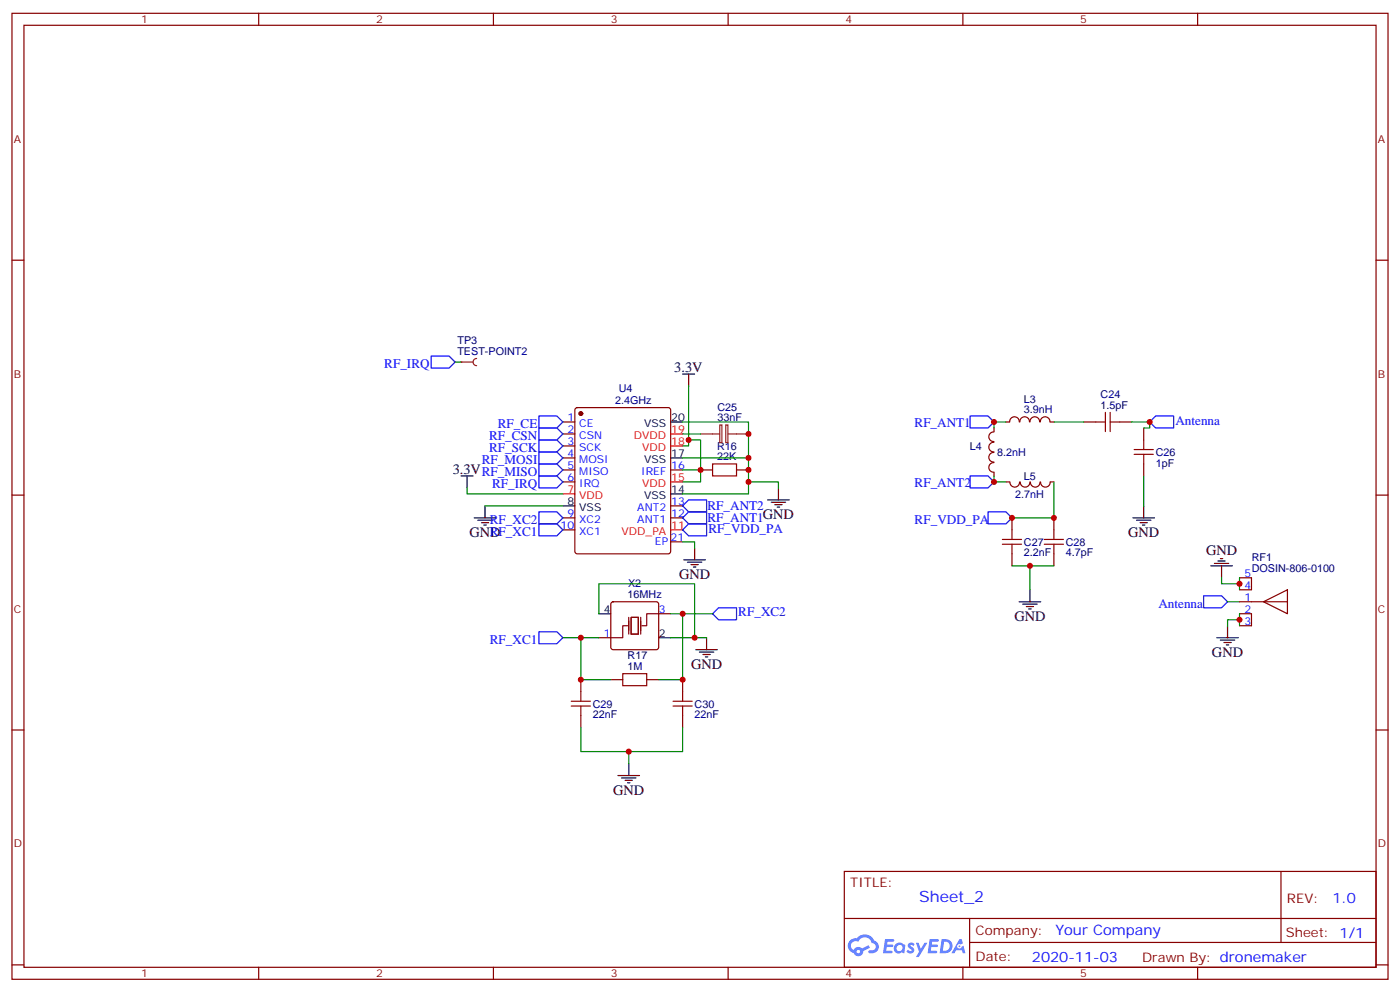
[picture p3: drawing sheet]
<svg xmlns="http://www.w3.org/2000/svg" width="412mm" height="292mm" viewBox="0 0 412 292" stroke-linecap="round" stroke-linejoin="round" font-family="sans-serif">
<g fill="none" stroke="#870000" stroke-width=".35">
<path d="M3.5 3.9h405.4v284.4h-405.4zM7.1 7.4h398.2v277.3h-398.2zM76.2 3.9v3.5M145.3 3.9v3.5M214.5 3.9v3.5M283.6 3.9v3.5M352.8 3.9v3.5M3.5 76.6h3.6M405.3 76.6h3.6M3.5 145.7h3.6M405.3 145.7h3.6M3.5 214.9h3.6"/>
<path d="M405.3 214.9h3.6M248.7 256.5h156.6v28.2h-156.6zM377.3 256.5v20.9M248.7 270.4h156.5M285.6 277.4h119.6M285.6 270.4v14.1M3.5 284h3.6M76.2 284.7v3.6M145.3 284.7v3.6M214.5 284.7v3.6M283.6 284.7v3.6M352.8 284.7v3.6"/>
<path d="M405.3 284h3.6"/>
</g>
<g fill="#5487ff">
<path d="M267.7 277.7a1.22 1.22 0 0 1 1.7 .2l-.4 .6a.47 .47 0 0 0-.3-.4 .47 .47 0 0 0-.5 .2l.1 .2a1.14 1.14 0 0 1 .8 1.8 1.14 1.14 0 0 1-1.9 0l-.2-.2 .5-.6 .7 .5a.29 .29 0 0 0 .3-.3 .29 .29 0 0 0-.2-.3 1.04 1.04 0 0 1-.6-1.7z"/>
<path d="M260.7 276.4h2.4l.3 .2-.2 .5-1.8 .1-.1 .8h1.5l.3 .4-.3 .4h-1.6l-.2 1.1h1.7l.2 .3-.2 .3-2.6 .1z"/>
<path d="M273.8 276.4h2.4l.3 .2-.1 .5-1.8 .1-.2 .8h1.6l.3 .4-.4 .4h-1.6l-.1 1.1h1.7l.2 .3-.2 .3-2.6 .1z"/>
<path d="M282.6 276.4h.7l.3 1.3-.6 .3a.69 .69 0 0 0-1 .3 .69 .69 0 0 0 .4 .9 .69 .69 0 0 0 .9-.6l.5-.2 .6 2.2h-.8l-.2-.9h-1.8l-.5 .9h-.8z"/>
<path d="M269.8 277.5h.8l.6 1.8 1.1-1.8h.9l-2.6 4.2h-.8l.9-1.5z"/>
<path d="M277.4 276.4l-.6 4.2h1.3a2.11 2.11 0 0 0 2.5-2.1 2.11 2.11 0 0 0-2.5-2.1zM278.1 277.2a1.39 1.39 0 0 1 1.7 1.4 1.39 1.39 0 0 1-1.8 1.3h-.3z"/>
<path d="M263.7 278.1a1.54 1.54 0 0 0-.1 2.1 1.54 1.54 0 0 0 2.2 .1l.6 .3 .3-2.3-.2-.3h-.4a1.49 1.49 0 0 0-2.4 .1zM264 279.1a.94 .94 0 0 1 1.8 0 .94 .94 0 0 1-1.8 0z"/>
<path d="M250.4 276.8a2.18 2.18 0 0 0 1.1 3.7 1.44 1.44 0 0 0 1.6 .9 1.44 1.44 0 0 0 1.2-1.4l2-1-.5-.8-1.9 1a1.47 1.47 0 0 0-2.4 .4 1.39 1.39 0 0 1-.7-1.9 1.39 1.39 0 0 1 2-.5 2.12 2.12 0 0 1 2.2-1.3 2.12 2.12 0 0 1 1.9 1.7 1.14 1.14 0 0 1 1.1 1.4 1.14 1.14 0 0 1-1.7 .7 .43 .43 0 0 0-.5 .4 .43 .43 0 0 0 .4 .5 1.98 1.98 0 0 0 2.5-1.2 1.98 1.98 0 0 0-1.2-2.6 3.1 3.1 0 0 0-5.3-.6l-.9 .1zM252.3 280.1a.55 .55 0 0 1 1.1 0 .55 .55 0 0 1-1.1 0z"/>
<circle cx="282.6" cy="278.5" r=".26"/>
</g>
<circle cx="171.1" cy="121.7" r=".53" fill="#870000" stroke="#870000" stroke-width=".35"/>
<g fill="none" stroke="#870000" stroke-width=".35">
<path d="M165.8 124.2h3.5M165.8 127.7h3.5M165.8 131.3h3.5M165.8 134.8h3.5M165.8 138.3h3.5M169.6 120.2l.4-.2h26.8l.7 .4 .1 41.9-.5 .7h-27.1l-.6-.4-.1-41.9zM197.6 138.3h3.5M206.4 138.3h3.5M217 138.3h3.5M292.8 133.2a1.41 1.41 0 0 0-1.5 1.4 1.41 1.41 0 0 0 1.5 1.4M292.8 130.2a1.41 1.41 0 0 0-1.5 1.4 1.41 1.41 0 0 0 1.5 1.4M292.8 136.2a1.41 1.41 0 0 0-1.5 1.4 1.41 1.41 0 0 0 1.5 1.4"/>
<path d="M292.8 127.2a1.41 1.41 0 0 0-1.5 1.4 1.41 1.41 0 0 0 1.5 1.4M292.8 126v1M292.8 139v1.1M296.3 124.2h1.1M297.4 124.2a1.41 1.41 0 0 1 1.4-1.5 1.41 1.41 0 0 1 1.4 1.5M300.4 124.2a1.41 1.41 0 0 1 1.4-1.5 1.41 1.41 0 0 1 1.4 1.5M303.4 124.2a1.41 1.41 0 0 1 1.4-1.5 1.41 1.41 0 0 1 1.4 1.5M306.5 124.2a1.41 1.41 0 0 1 1.4-1.5 1.41 1.41 0 0 1 1.4 1.5M309.4 124.2h1M319.3 124.2h3.5M329.8 124.2h3.6M336.9 126v3.5"/>
<path d="M336.9 136.6v3.5M165.8 141.9h3.5M165.8 152.4h3.5M165.8 156h3.5M197.6 152.4h3.5M197.6 148.9h3.5M197.6 159.5h3.5M296.3 141.9h1.1M297.5 141.9a1.41 1.41 0 0 0 1.4 1.5 1.41 1.41 0 0 0 1.4-1.5M298.1 152.4v3.6M300.6 141.9a1.41 1.41 0 0 0 1.4 1.5 1.41 1.41 0 0 0 1.4-1.5M303.5 141.9a1.41 1.41 0 0 0 1.4 1.5 1.41 1.41 0 0 0 1.5-1.5"/>
<path d="M306.5 141.9a1.41 1.41 0 0 0 1.4 1.5 1.41 1.41 0 0 0 1.4-1.5M309.4 141.9h1M310.4 152.4v3.6M180.2 177.3l.4-.2h12.7l.5 .2 .2 .5v12.7l-.2 .5-.5 .2h-12.7l-.5-.2-.2-.5v-12.7zM298.1 163v3.5M310.4 163v3.5M176.4 187.7h3.5M194 180.7h3.6M171.1 200.1v3.5M171.1 210.6v3.6M179.9 200.1h3.5M190.5 200.1h3.5"/>
<path d="M201.1 200.1v3.5M201.1 210.6v3.6"/>
</g>
<path d="M197.6 131.3h3.5M197.6 127.7h3.5M165.8 145.4h3.5M197.6 156h3.5M197.6 141.9h3.5" fill="none" stroke="#f00" stroke-width=".35"/>
<g fill="none" stroke="#000" stroke-width=".35">
<path d="M201.1 110.1h3.5M202.8 110.1v3.5M197.6 134.8h3.5M197.6 124.2h3.5M135.8 140.1h3.5M137.6 140.1v3.5M139.7 152.4h6.3M140.8 153.1h4.2M141.8 153.8h2.1M142.5 154.6h.7M142.9 148.9v3.5M165.8 148.9h3.5"/>
<path d="M197.6 145.4h3.5M226.1 147.1h6.4M227.2 147.8h4.2M228.2 148.6h2.2M229 149.3h.7M229.3 143.6v3.5M333.7 152.4h6.4M334.8 153.1h4.2M335.8 153.8h2.2M336.5 154.6h.8M336.9 148.9v3.5M201.4 164.8h6.4"/>
<path d="M202.5 165.5h4.2M203.6 166.2h2.1M204.3 166.9h.7M204.6 161.3v3.5M300.2 177.1h6.4M301.3 177.8h4.2M302.3 178.5h2.1M303 179.2h.7M303.4 173.6v3.5M176.4 180.7h3.5M194 187.7h3.6M205 191.2h6.3"/>
<path d="M206 191.9h4.3M207.1 192.7h2.1M207.8 193.4h.7M208.1 187.7v3.5M182 228.3h6.4M183.1 229h4.2M184.1 229.7h2.2M184.9 230.4h.7M185.2 224.8v3.5"/>
</g>
<g fill="none" stroke="#a10000" stroke-width=".35">
<path d="M209.9 136.6h7.1v3.5h-7.1zM322.8 124.2h2.8M325.6 121.4v5.6M327 124.2h2.8M327 121.4v5.6M334.1 133.7h5.6M334.1 132.3h5.6M336.9 129.5v2.8M336.9 133.7v2.9M295.3 158.8h5.6M298.1 156v2.8M307.6 158.8h5.7"/>
<path d="M310.4 156v2.8M295.3 160.2h5.6M298.1 160.2v2.8M307.6 160.2h5.7M310.4 160.2v2.8M183.4 198.3h7.1v3.5h-7.1zM168.3 207.8h5.6M168.3 206.4h5.6M171.1 203.6v2.8M171.1 207.8v2.8M198.3 207.8h5.6M198.3 206.4h5.6"/>
<path d="M201.1 203.6v2.8M201.1 207.8v2.8"/>
</g>
<path d="M135.8 106.6h3.5M140.4 105.5a1.06 1.06 0 0 0-1.1 1.1 1.06 1.06 0 0 0 1.1 1M206.4 127.7h5.6M212 125.1h.7v5.2h-.7zM213.8 125.1h.6v5.2h-.6zM214.5 127.7h6" fill="none" stroke="#8c2424" stroke-width=".35"/>
<g fill="none" stroke="#008700" stroke-width=".35">
<path d="M202.8 113.6v17.7h-1.7M201.1 134.8h19.4v10.6h-19.4M201.1 124.2h19.4v10.6M201.1 138.3h5.3M201.1 127.7h5.3M202.8 129.5h3.6v12.4h-5.3M296.3 124.2h-3.5v1.8M310.4 124.2h8.9M333.4 124.2h5.3v1.8h-1.8M137.6 143.6v1.8h28.2M142.9 148.9h22.9M201.1 159.5h3.5v1.8"/>
<path d="M220.5 141.9h8.8v1.7M292.8 140.1v1.8h3.5M310.4 141.9v10.5h-12.3M336.9 140.1v8.8M298.1 166.5h12.3M303.4 166.5v7.1M165.8 187.7h10.6M171.1 187.7v12.4h8.8M176.4 180.7v-8.9h28.2v15.9h-7M197.6 180.7h12.3M201.1 180.7v19.4h-7.1M204.6 187.7h3.5"/>
<path d="M171.1 214.2v7h30v-7M185.2 221.2v3.6"/>
</g>
<g fill="none" stroke="#00f" stroke-width=".35">
<path d="M158.7 122.4h5.3l1.8 1.8-1.8 1.8h-5.3zM158.7 126h5.3l1.8 1.7-1.8 1.8h-5.3zM158.7 129.5h5.3l1.8 1.8-1.8 1.7h-5.3zM158.7 133h5.3l1.8 1.8-1.8 1.8h-5.3zM158.7 136.6h5.3l1.8 1.7-1.8 1.8h-5.3zM285.8 122.4h5.2l1.8 1.8-1.8 1.8h-5.2zM338.7 124.2l1.7-1.8h5.3v3.6h-5.3zM158.7 140.1h5.3l1.8 1.8-1.8 1.7h-5.3zM158.7 150.7h5.3l1.8 1.7-1.8 1.8h-5.3zM158.7 154.2h5.3l1.8 1.8-1.8 1.7h-5.3zM201.1 148.9l1.7-1.8h5.3v3.6h-5.3zM201.1 152.4l1.7-1.7h5.3v3.5h-5.3z"/>
<path d="M201.1 156l1.7-1.8h5.3v3.5h-5.3zM285.8 140.1h5.2l1.8 1.8-1.8 1.7h-5.2zM291 150.7h5.3l1.8 1.7-1.8 1.8h-5.3zM158.7 185.9h5.3l1.8 1.8-1.8 1.8h-5.3zM209.9 180.7l1.8-1.8h5.3v3.5h-5.3z"/>
</g>
<path d="M184.9 184.2h-1.5v3.5h-3.5M185.2 181.7v5M185.9 181.7h2.1v5h-2.1zM188.7 181.7v5M194 180.7h-3.5v3.5h-1.4" fill="none" stroke="#870012" stroke-width=".35"/>
<circle cx="135.8" cy="106.6" r=".18" fill="#8c2424"/>
<path d="M127 104.8h5.3l1.8 1.8-1.8 1.7h-5.3zM354.5 175.4h5.3l1.8 1.7-1.8 1.8h-5.3z" fill="none" stroke="#00f" stroke-width=".35"/>
<path d="M134.1 106.6h1.7M359.8 170.1v1.7h5.3M361.6 177.1h3.5M365.1 170.1v3.5M365.1 182.4h-3.5v1.8M365.1 180.7v3.5" fill="none" stroke="#008700" stroke-width=".35"/>
<path d="M365.1 177.1h14.1M365.1 170.1h3.6v3.5h-3.6M372.2 177.1l7-3.5v7.1zM365.1 180.7h3.6v3.5h-3.6" fill="none" stroke="#870000" stroke-width=".35"/>
<path d="M356.7 166.5h6.3M357.7 165.8h4.2M358.8 165.1h2.1M359.5 164.4h.7M359.8 166.5v3.6M358.4 187.7h6.4M359.5 188.4h4.2M360.5 189.1h2.2M361.2 189.8h.7M361.6 184.2v3.5" fill="none" stroke="#000" stroke-width=".35"/>
<g fill="#c00">
<circle cx="220.5" cy="138.3" r=".88"/>
<circle cx="220.5" cy="141.9" r=".88"/>
<circle cx="220.5" cy="134.8" r=".88"/>
<circle cx="220.5" cy="127.7" r=".88"/>
<circle cx="201.1" cy="180.7" r=".88"/>
<circle cx="171.1" cy="187.7" r=".88"/>
<circle cx="171.1" cy="200.1" r=".88"/>
<circle cx="201.1" cy="200.1" r=".88"/>
<circle cx="185.2" cy="221.2" r=".88"/>
<circle cx="204.6" cy="187.7" r=".88"/>
<circle cx="310.4" cy="152.4" r=".88"/>
<circle cx="292.8" cy="124.2" r=".88"/>
<circle cx="292.8" cy="141.9" r=".88"/>
<circle cx="298.1" cy="152.4" r=".88"/>
<circle cx="303.4" cy="166.5" r=".88"/>
<circle cx="202.8" cy="129.5" r=".88"/>
<circle cx="206.4" cy="138.3" r=".88"/>
<circle cx="338.7" cy="124.2" r=".88"/>
<circle cx="365.1" cy="171.8" r=".88"/>
<circle cx="365.1" cy="182.4" r=".88"/>
</g>
<text font-size="4.6" fill="#00f" x="270.8" y="265.5">Sheet_2</text>
<g font-size="4.2">
<text x="198.6" y="109.4">3.3V</text>
<text x="133.3" y="139.4">3.3VRF_MISO</text>
<text x="138.3" y="158.1">GND</text>
<text x="332.3" y="158.1">GND</text>
<text x="355.3" y="163.3">GND</text>
<text x="200" y="170.4">GND</text>
<text x="298.8" y="182.8">GND</text>
<text x="203.6" y="196.9">GND</text>
<text x="357" y="193.4">GND</text>
<text x="180.6" y="233.9">GND</text>
</g>
<g font-size="4.2" fill="#00f">
<text x="392.5" y="265.8">1.0</text>
<text x="310.9" y="275.3">Your Company</text>
<text x="304" y="283.1">2020-11-03</text>
</g>
<g font-size="3.9" fill="#00f">
<text x="113.2" y="108.3">RF_IRQ</text>
<text x="146.7" y="126">RF_CE</text>
<text x="269.4" y="125.6">RF_ANT1</text>
<text x="346.3" y="125">Antenna</text>
<text x="144.1" y="129.5">RF_CSN</text>
<text x="141.9" y="136.6">RF_MOSI</text>
<text x="144.1" y="133">RF_SCK</text>
<text x="144.9" y="143.6">RF_IRQ</text>
<text x="269.4" y="143.2">RF_ANT2</text>
<text x="144.3" y="154.2">RF_XC2</text>
<text x="208.4" y="150.2">RF_ANT2</text>
<text x="208.4" y="153.7">RF_ANT1GND</text>
<text x="269.4" y="154.2">RF_VDD_PA</text>
<text x="144.3" y="157.7">RF_XC1</text>
<text x="208.7" y="156.7">RF_VDD_PA</text>
<text x="341.2" y="178.9">Antenna</text>
<text x="217.5" y="181.4">RF_XC2</text>
<text x="144.3" y="189.5">RF_XC1</text>
</g>
<g font-size="3.9" fill="#800">
<text x="250.5" y="261.1">TITLE:</text>
<text x="379.1" y="265.8">REV:</text>
<text x="287.4" y="275.3">Company:</text>
<text x="378.7" y="275.9">Sheet: 1/1</text>
<text x="287.4" y="283">Date:</text>
<text x="336.4" y="283.1">Drawn By: dronemaker</text>
</g>
<g font-size="3.2" fill="#800">
<text x="41.6" y="6.9">1</text>
<text x="110.8" y="6.9">2</text>
<text x="179.9" y="6.9">3</text>
<text x="249.1" y="6.9">4</text>
<text x="318.2" y="6.9">5</text>
<text x="4.1" y="42">A</text>
<text x="405.9" y="42">A</text>
<text x="4.1" y="111.2">B</text>
<text x="405.9" y="111.2">B</text>
<text x="4.1" y="180.3">C</text>
<text x="405.9" y="180.3">C</text>
<text x="4.1" y="249.4">D</text>
<text x="405.9" y="249.4">D</text>
<text x="41.6" y="287.7">1</text>
<text x="110.8" y="287.7">2</text>
<text x="179.9" y="287.7">3</text>
<text x="249.1" y="287.7">4</text>
<text x="318.2" y="287.7">5</text>
</g>
<g font-size="3.2" fill="#000080">
<text x="134.7" y="101.3">TP3</text>
<text x="134.7" y="104.5">TEST-POINT2</text>
<text x="181.2" y="118.9">2.4GHz</text>
<text x="182.3" y="115.4">U4</text>
<text x="301.6" y="118.6">L3</text>
<text x="324.2" y="117.2">C24</text>
<text x="211.3" y="124">33nF</text>
<text x="211.3" y="120.8">C25</text>
<text x="301.6" y="121.6">3.9nH</text>
<text x="324.2" y="120.3">1.5pF</text>
<text x="211.3" y="135.5">22K</text>
<text x="211.3" y="132.5">R16</text>
<text x="285.7" y="132.4">L4</text>
<text x="293.7" y="134.2">8.2nH</text>
<text x="340.4" y="137.3">1pF</text>
<text x="340.4" y="134.2">C26</text>
<text x="301.6" y="141.2">L5</text>
<text x="299" y="146.5">2.7nH</text>
<text x="301.6" y="160.6">C27</text>
<text x="314" y="160.6">C28</text>
<text x="301.6" y="163.8">2.2nF</text>
<text x="314" y="163.8">4.7pF</text>
<text x="368.7" y="165.1">RF1</text>
<text x="185" y="172.8">X2</text>
<text x="368.7" y="168.3">DOSIN-806-0100</text>
<text x="184.9" y="176">16MHz</text>
<text x="184.9" y="197.2">1M</text>
<text x="184.9" y="194.1">R17</text>
<text x="174.6" y="208.3">C29</text>
<text x="204.6" y="208.3">C30</text>
<text x="174.6" y="211.4">22nF</text>
<text x="204.6" y="211.4">22nF</text>
</g>
<g font-size="3.2" fill="#00f">
<text x="167.1" y="123.9">1</text>
<text x="170.6" y="125.6">CE</text>
<text x="167.1" y="127.4">2</text>
<text x="167.1" y="130.9">3</text>
<text x="170.6" y="129.2">CSN</text>
<text x="167.1" y="134.4">4</text>
<text x="167.1" y="138">5</text>
<text x="170.6" y="132.7">SCK</text>
<text x="170.6" y="136.2">MOSI</text>
<text x="197.7" y="138">16</text>
<text x="167.1" y="141.5">6</text>
<text x="170.6" y="139.7">MISO</text>
<text x="170.6" y="143.3">IRQ</text>
<text x="188.9" y="139.7">IREF</text>
<text x="197.7" y="148.6">13</text>
<text x="165.1" y="155.6">10</text>
<text x="167.1" y="152.1">9</text>
<text x="170.6" y="153.8">XC2</text>
<text x="187.7" y="153.8">ANT1</text>
<text x="187.7" y="150.3">ANT2</text>
<text x="197.7" y="152.1">12</text>
<text x="170.6" y="157.4">XC1</text>
<text x="192.9" y="160.5">EP</text>
<text x="197.6" y="159.1">21</text>
<text x="366.6" y="173.2">4</text>
<text x="366.6" y="169.7">5</text>
<text x="366.6" y="176.8">1</text>
<text x="194" y="180.3">3</text>
<text x="366.6" y="180.3">2</text>
<text x="366.6" y="183.8">3</text>
<text x="177.9" y="187.4">1</text>
</g>
<g font-size="3.2">
<text x="189.7" y="125.6">VSS</text>
<text x="197.7" y="123.9">20</text>
<text x="189.7" y="136.2">VSS</text>
<text x="197.7" y="134.4">17</text>
<text x="167.1" y="148.6">8</text>
<text x="189.7" y="146.8">VSS</text>
<text x="197.7" y="145">14</text>
<text x="170.6" y="150.3">VSS</text>
<text x="177.9" y="180.3">4</text>
<text x="194" y="187.4">2</text>
</g>
<g font-size="3.2" fill="#f00">
<text x="186.7" y="129.2">DVDD</text>
<text x="197.7" y="130.9">18</text>
<text x="197.7" y="127.4">19</text>
<text x="189.2" y="132.7">VDD</text>
<text x="189.2" y="143.3">VDD</text>
<text x="197.7" y="141.5">15</text>
<text x="167.1" y="145">7</text>
<text x="170.6" y="146.8">VDD</text>
<text x="197.7" y="155.6">11</text>
<text x="183.1" y="157.4">VDD_PA</text>
</g>
</svg>
